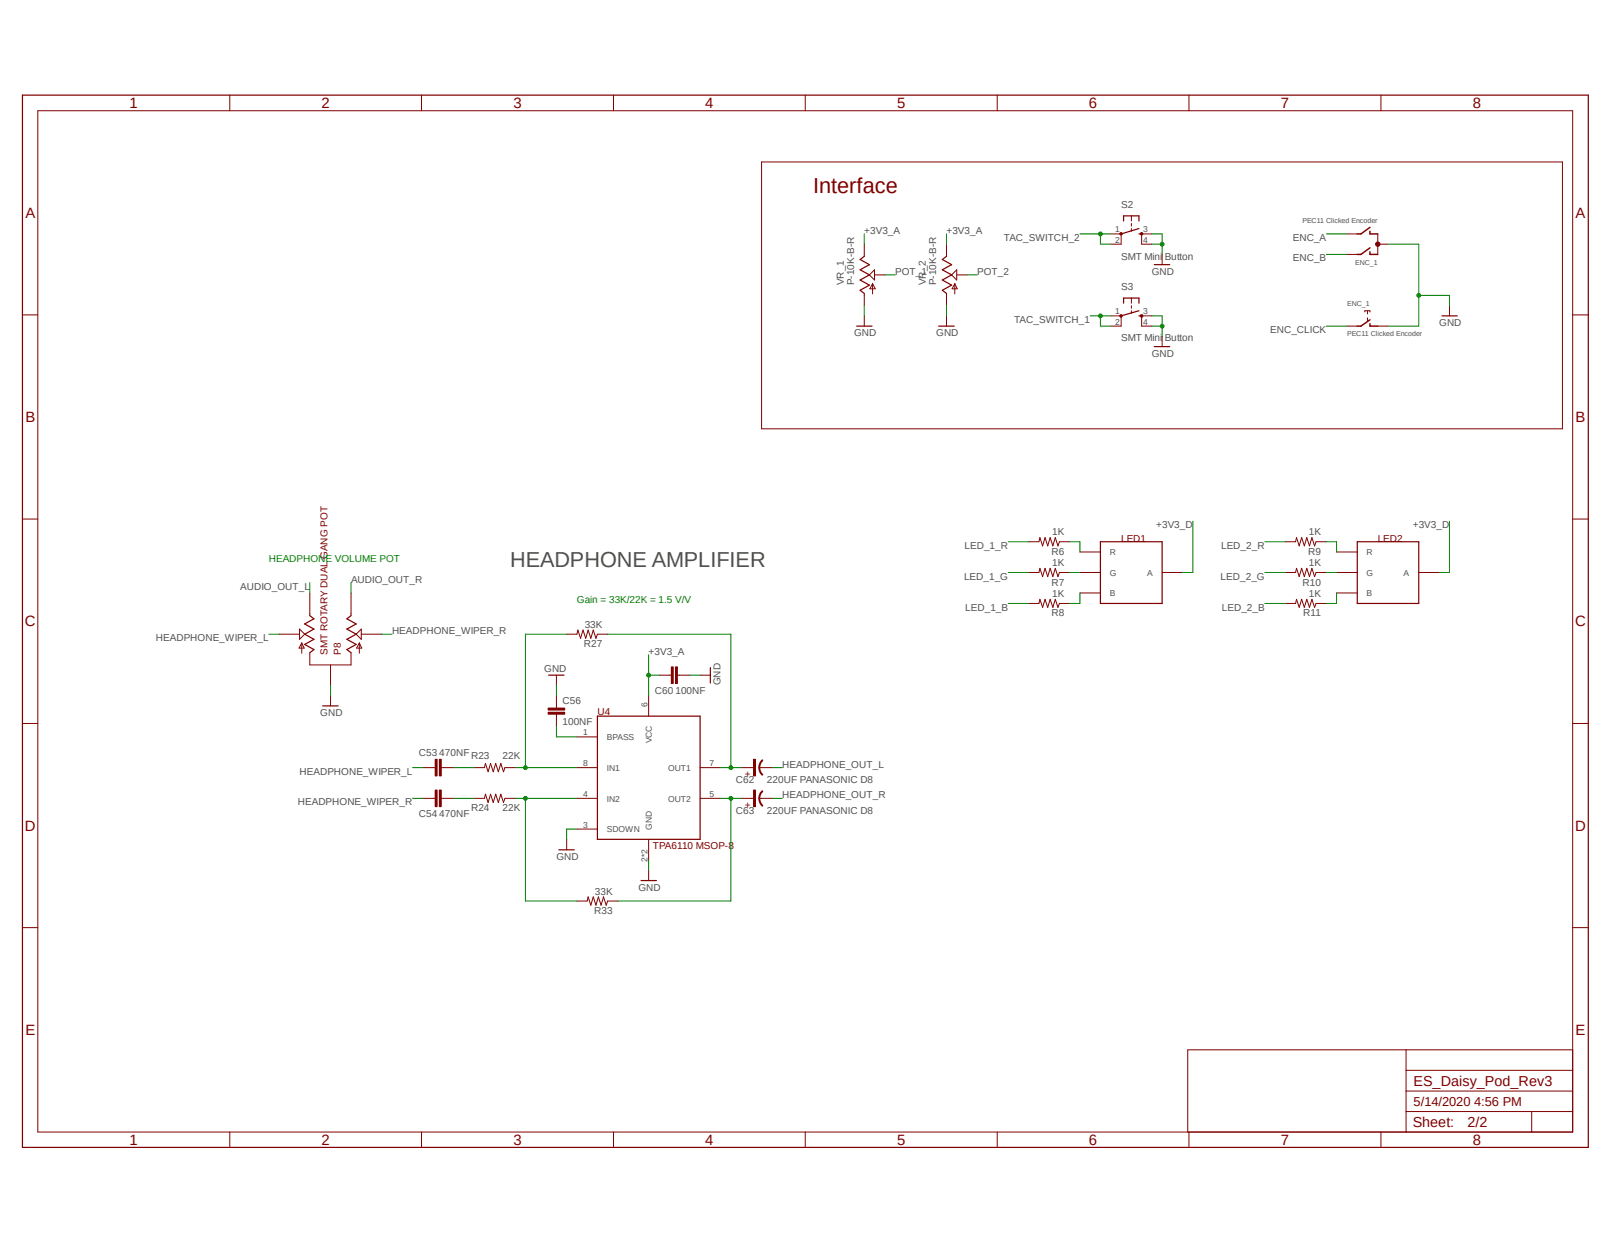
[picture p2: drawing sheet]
<svg xmlns="http://www.w3.org/2000/svg" width="279mm" height="216mm" viewBox="0 0 279 216" stroke-linecap="round" stroke-linejoin="round" font-family="sans-serif">
<path d="M3.5 16.3l272.4 183.3M275.9 16.3l-272.4 183.3" fill="none" stroke="#fff" stroke-width=".17"/>
<g fill="none" stroke="#800000" stroke-width=".17">
<path d="M6.6 19.2h266.3v177.3h-266.3zM39.9 16.5v2.7M73.2 16.5v2.7M106.5 16.5v2.7M139.7 16.5v2.7M173.1 16.5v2.7M206.3 16.5v2.7M239.6 16.5v2.7M132.2 28.1h138.9v46.3h-138.9zM3.9 54.7h2.7M150 42.4v2.1M150 50.9v2.1"/>
<path d="M151.4 49.2v1.8M151.4 49.2l.5 .9h-.9zM151.8 46.8v1.8l-.9-.9zM151.8 47.7h1.7M272.9 54.7h2.7M3.9 90.1h2.7M272.9 90.1h2.7M3.9 125.6h2.7M272.9 125.6h2.7M3.9 161h2.7M272.9 161h2.7M39.9 196.5v2.6"/>
<path d="M73.2 196.5v2.6M106.5 196.5v2.6M139.7 196.5v2.6M173.1 196.5v2.6M206.3 196.5v2.6M239.6 196.5v2.6M244 192.9h28.9M244 182.2v14.3M244 189.4h28.9M244 185.8h28.9M265.8 192.9v3.6M272.9 182.2h-66.8v14.3"/>
</g>
<path d="M3.9 16.5h271.7v182.6h-271.7zM150 44.5l-.7 .5 1.6 .9-1.6 .9 1.6 .9-1.6 .9 1.6 .9-1.6 .9 .7 .5" fill="none" stroke="#800000" stroke-width=".21"/>
<path d="M194.4 40.4h.3v.3h-.3z" fill-rule="evenodd" fill="#800000"/>
<path d="M194.4 40.4h.3v.3h-.3z" fill="none" stroke="#800000" stroke-width=".17"/>
<circle cx="198.1" cy="40.6" r=".24" fill="#800000"/>
<g fill="none" stroke="#800000" stroke-width=".17">
<path d="M196.3 37.5v.9M196.3 38.8v.4M196.3 39.7v.4M192.7 40.6h1.9v1.8h-1.9M199.9 40.6h-1.8v1.8h1.8"/>
<circle cx="198.1" cy="40.6" r=".24"/>
</g>
<path d="M195 38.4v-.9h2.7v.9M197.7 39.7l-3.1 .9M197.7 40.6h.4" fill="none" stroke="#800000" stroke-width=".21"/>
<path d="M194.4 54.7h.3l.1 .1-.2 .3-.3-.3z" fill-rule="evenodd" fill="#800000"/>
<path d="M194.4 54.7h.3l.1 .1-.2 .3-.3-.3z" fill="none" stroke="#800000" stroke-width=".17"/>
<circle cx="198.1" cy="54.8" r=".24" fill="#800000"/>
<g fill="none" stroke="#800000" stroke-width=".17">
<path d="M192.7 54.8h1.9v1.8h-1.9M196.3 51.7v.9M196.3 53v.5M196.3 53.9v.5M199.9 54.8h-1.8v1.8h1.8M201.7 44.2v1.7M201.7 58.4v1.8M239.1 40.6v3.6"/>
<circle cx="198.1" cy="54.8" r=".24"/>
</g>
<path d="M195 52.6v-.9h2.7v.9M197.7 54.8h.4M197.7 53.9l-3.1 .9M200.3 45.9h2.7M200.3 60.2h2.7" fill="none" stroke="#800000" stroke-width=".21"/>
<path d="M237.7 39.5l-1.5 1.1h-.7M237.7 43l-1.5 1.2h-.7M237.7 43.7v.5h1.4M237.7 40.1v.5h1.4" fill="none" stroke="#800000" stroke-width=".25"/>
<circle cx="239.1" cy="42.4" r=".38" fill="#800000"/>
<g fill="none" stroke="#800000" stroke-width=".17">
<path d="M150 54.8v1.8M164.3 42.4v2.1M164.3 50.9v2.1M164.3 54.8v1.8M165.1 47.7l.9-.9v1.8zM165.7 49.2v1.8M165.7 49.2l.4 .9h-.9zM166 47.7h1.8M233.8 44.2h1.7M233.8 40.6h1.7M233.8 56.6h1.7M236.9 54.1v-.2h.8v.2"/>
<path d="M237.3 53.9v.6M237.3 55.2v.5M239.1 42.4h1.8M239.1 56.6h1.8M251.5 53v1.8M178.5 99.4h1.8l.2-.8 .4 1.5 .5-1.5 .4 1.5 .4-1.5 .5 1.5 .4-1.5 .5 1.5 .3-.7h1.7M178.5 94h1.8l.2-.7 .4 1.4 .5-1.4 .4 1.4 .4-1.4 .5 1.4 .4-1.4 .5 1.4 .3-.7h1.7M187.4 95.8h3.6M187.4 99.4h3.6M201.7 99.4h3.5M223.1 99.4h1.7l.2-.8 .5 1.5 .4-1.5 .5 1.5 .4-1.5 .4 1.5 .5-1.5 .4 1.5 .3-.7h1.8M223.1 94h1.7l.2-.7 .5 1.4 .4-1.4 .5 1.4 .4-1.4 .4 1.4 .5-1.4 .4 1.4 .3-.7h1.8"/>
<path d="M231.9 95.8h3.6M231.9 99.4h3.6M246.2 99.4h3.6M48.4 110.1h3.6M52 109.2l.9 .9-.9 .9zM52.4 111.6v1.8M52.4 111.6l.4 .9h-.9zM53.8 102.9v3.9M53.8 113.3v2.1h7.1v-2.1M57.4 115.4v3.6M60.9 102.9v3.9M61.8 110.1l.9-.9v1.8z"/>
<path d="M62.4 111.6l.4 .9h-.9zM62.4 111.6v1.8M62.7 110.1h3.6M96.6 117.2v1.8M98.3 110.1h1.8l.2-.8 .5 1.5 .4-1.5 .4 1.5 .5-1.5 .4 1.5 .5-1.5 .4 1.5 .3-.7h1.8M114.4 117.2h2.1M116.5 115.7h.3v2.9h-.3zM117.2 115.7h.4v2.9h-.4zM117.6 117.2h2.1M121.5 117.2h1.8M178.5 104.7h1.8l.2-.7 .4 1.4 .5-1.4 .4 1.4 .4-1.4 .5 1.4 .4-1.4 .5 1.4 .3-.7h1.7M187.4 102.9h3.6"/>
<path d="M223.1 104.7h1.7l.2-.7 .5 1.4 .4-1.4 .5 1.4 .4-1.4 .4 1.4 .5-1.4 .4 1.4 .3-.7h1.8M231.9 102.9h3.6M57.4 120.7v1.8M73.4 138.6h2.1M73.4 133.2h2.1M75.5 131.8h.4v2.9h-.4zM75.5 137.1h.4v2.9h-.4zM76.2 131.8h.4v2.9h-.4zM76.2 137.1h.4v2.9h-.4zM76.6 138.6h2.1M76.6 133.2h2.1M82.3 138.6h1.8l.1-.8 .5 1.5 .4-1.5 .5 1.5 .4-1.5 .5 1.5 .4-1.5 .5 1.5 .2-.7h1.8"/>
<path d="M82.3 133.2h1.8l.1-.7 .5 1.4 .4-1.4 .5 1.4 .4-1.4 .5 1.4 .4-1.4 .5 1.4 .2-.7h1.8M95.1 123.6h2.9v.4h-2.9zM95.1 122.9h2.9v.3h-2.9zM96.6 120.7v2.2M96.6 124v2.1M100.1 127.9h3.6M100.1 138.6h3.6M100.1 133.2h3.6M112.6 120.7v3.6M121.5 138.6h3.6M121.5 133.2h3.6M128.6 138.6h2.2"/>
<path d="M128.6 133.2h2.2M130.8 137.1h.3v2.9h-.3zM130.8 131.8h.3v2.9h-.3zM131.8 138.6h2.2M131.8 133.2h2.2M98.3 145.7v1.8M100.1 143.9h3.6M100.1 156.4h1.8l.2-.7 .4 1.4 .5-1.4 .4 1.4 .4-1.4 .5 1.4 .4-1.4 .5 1.4 .3-.7h1.7M112.6 145.7v3.6M112.6 151v1.8"/>
<circle cx="239.1" cy="42.4" r=".38"/>
</g>
<path d="M237.7 55.5l-1.5 1.1h-.7M237.7 56.2v.4h1.4" fill="none" stroke="#800000" stroke-width=".25"/>
<g fill="none" stroke="#800000" stroke-width=".21">
<path d="M148.7 56.6h2.6M162.9 56.6h2.7M164.3 44.5l-.8 .5 1.6 .9-1.6 .9 1.6 .9-1.6 .9 1.6 .9-1.6 .9 .8 .5M250.2 54.8h2.7M191 94h10.7v10.7h-10.7zM235.5 94h10.7v10.7h-10.7zM53.8 106.8l.7 .6-1.6 .9 1.6 .9-1.6 .9 1.6 .9-1.6 .8 1.6 .9-.7 .6M60.9 106.8l-.7 .6 1.6 .9-1.6 .9 1.6 .9-1.6 .9 1.6 .8-1.6 .9 .7 .6M95.2 117.2h2.7M123.3 115.9v2.6M56 122.5h2.7M103.7 124.3h17.8v21.4h-17.8z"/>
<path d="M97 147.5h2.7M111.3 152.8h2.6"/>
</g>
<path d="M116.7 115.7v2.9M117.4 115.7v2.9M75.7 131.8v2.9M75.7 137.1v2.9M76.4 131.8v2.9M76.4 137.1v2.9M95.1 123.8h2.9M95.1 123.1h2.9M130.9 131.8v2.9M130.9 137.1v2.9M132.3 137.3a1.69 1.69 0 0 0 0 2.5M132.3 132a1.69 1.69 0 0 0 0 2.5" fill="none" stroke="#800000" stroke-width=".34"/>
<path d="M199.9 40.6h1.8v3.6M199.9 42.4h1.8" fill="none" stroke="#008000" stroke-width=".17"/>
<circle cx="201.7" cy="42.4" r=".33" fill="#008000"/>
<g fill="none" stroke="#008000" stroke-width=".17">
<path d="M199.9 54.8h1.8v3.6M199.9 56.6h1.8"/>
<circle cx="201.7" cy="42.4" r=".33"/>
</g>
<circle cx="201.7" cy="56.6" r=".33" fill="#008000"/>
<g fill="none" stroke="#008000" stroke-width=".17">
<path d="M240.9 42.4h5.3v14.2h-5.3M246.2 51.3h5.3v1.7"/>
<circle cx="201.7" cy="56.6" r=".33"/>
</g>
<circle cx="246.2" cy="51.3" r=".33" fill="#008000"/>
<g fill="none" stroke="#008000" stroke-width=".17">
<path d="M150 40.6v1.8M150 53v1.8M164.3 40.6v1.8M164.3 53v1.8M57.4 119v1.7M96.6 119v1.7M112.6 117.2h1.8M112.6 113.6v7.1M119.7 117.2h1.8M100.1 143.9h-1.8v1.8M112.6 149.3v1.7"/>
<circle cx="246.2" cy="51.3" r=".33"/>
</g>
<circle cx="112.6" cy="117.2" r=".33" fill="#008000"/>
<g fill="none" stroke="#008000" stroke-width=".17">
<path d="M153.5 47.7h1.9M187.4 40.6h5.3M191 40.6v1.8h1.7"/>
<circle cx="112.6" cy="117.2" r=".33"/>
</g>
<circle cx="191" cy="40.6" r=".33" fill="#008000"/>
<g fill="none" stroke="#008000" stroke-width=".17">
<path d="M189.2 54.8h3.5M191 54.8v1.8h1.7"/>
<circle cx="191" cy="40.6" r=".33"/>
</g>
<circle cx="191" cy="54.8" r=".33" fill="#008000"/>
<g fill="none" stroke="#008000" stroke-width=".17">
<path d="M230.2 40.6h3.6M230.2 44.2h3.6M230.2 56.6h3.6M60.9 101.1v1.8M91.2 110.1v23.1M78.7 133.2h3.6M78.7 138.6h3.6M89.4 133.2h10.7"/>
<circle cx="191" cy="54.8" r=".33"/>
</g>
<circle cx="91.2" cy="133.2" r=".33" fill="#008000"/>
<g fill="none" stroke="#008000" stroke-width=".17">
<path d="M91.2 110.1h7.1M89.4 138.6h10.7M91.2 138.6v17.8h8.9"/>
<circle cx="91.2" cy="133.2" r=".33"/>
</g>
<circle cx="91.2" cy="138.6" r=".33" fill="#008000"/>
<g fill="none" stroke="#008000" stroke-width=".17">
<path d="M105.5 110.1h21.3v23.1M96.6 126.1v1.8h3.5M125.1 133.2h3.5"/>
<circle cx="91.2" cy="138.6" r=".33"/>
</g>
<circle cx="126.8" cy="133.2" r=".33" fill="#008000"/>
<g fill="none" stroke="#008000" stroke-width=".17">
<path d="M125.1 138.6h3.5M126.8 138.6v17.8h-19.6"/>
<circle cx="126.8" cy="133.2" r=".33"/>
</g>
<circle cx="126.8" cy="138.6" r=".33" fill="#008000"/>
<g fill="none" stroke="#008000" stroke-width=".17">
<path d="M167.8 47.7h1.8M175 94h3.5M175 99.4h3.5M185.6 94h1.8v1.8M185.6 99.4h1.8M207 90.5v8.9h-1.8M219.5 94h3.6M219.5 99.4h3.6M230.2 94h1.7v1.8M230.2 99.4h1.7M251.5 90.5v8.9h-1.7M46.7 110.1h1.7"/>
<path d="M53.8 101.1v1.8M66.3 110.1h1.7M175 104.7h3.5M187.4 102.9v1.8h-1.8M219.5 104.7h3.6M231.9 102.9v1.8h-1.7M71.6 133.2h1.8M71.6 138.6h1.8M134 133.2h1.8M134 138.6h1.8"/>
<circle cx="126.8" cy="138.6" r=".33"/>
</g>
<text font-size="3.8" fill="#800000" x="141.1" y="33.4">Interface</text>
<text font-size="3.8" fill="#505050" x="88.5" y="98.5">HEADPHONE AMPLIFIER</text>
<g font-size="2.6" fill="#800000">
<text x="22.5" y="18.8">1</text>
<text x="55.8" y="18.8">2</text>
<text x="89.1" y="18.8">3</text>
<text x="122.4" y="18.8">4</text>
<text x="155.7" y="18.8">5</text>
<text x="189" y="18.8">6</text>
<text x="222.3" y="18.8">7</text>
<text x="255.6" y="18.8">8</text>
<text x="4.4" y="37.8">A</text>
<text x="273.4" y="37.8">A</text>
<text x="4.4" y="73.3">B</text>
<text x="273.4" y="73.3">B</text>
<text x="4.3" y="108.7">C</text>
<text x="273.3" y="108.7">C</text>
<text x="4.3" y="144.2">D</text>
<text x="273.3" y="144.2">D</text>
<text x="4.4" y="179.6">E</text>
<text x="273.4" y="179.6">E</text>
<text x="22.5" y="198.7">1</text>
<text x="55.8" y="198.7">2</text>
<text x="89.1" y="198.7">3</text>
<text x="122.4" y="198.7">4</text>
<text x="155.7" y="198.7">5</text>
<text x="189" y="198.7">6</text>
<text x="222.3" y="198.7">7</text>
<text x="255.6" y="198.7">8</text>
</g>
<g font-size="2.5" fill="#800000">
<text x="245.3" y="188.5">ES_Daisy_Pod_Rev3</text>
<text x="245.2" y="195.7">Sheet:</text>
<text x="254.7" y="195.6">2/2</text>
</g>
<text font-size="2.2" fill="#800000" x="245.3" y="192">5/14/2020 4:56 PM</text>
<g font-size="1.7" fill="#505050">
<text x="150" y="40.6">+3V3_A</text>
<text x="164.2" y="40.6">+3V3_A</text>
<text x="174.2" y="41.8">TAC_SWITCH_2</text>
<text x="194.6" y="36.1">S2</text>
<text x="224.4" y="41.8">ENC_A</text>
<text x="155.4" y="47.7">POT_1</text>
<text x="169.6" y="47.7">POT_2</text>
<text x="194.6" y="45">SMT Mini Button</text>
<text x="199.9" y="47.7">GND</text>
<text x="224.4" y="45.4">ENC_B</text>
<text x="146.4" y="49.5" transform="rotate(-90 146.4 49.5)">VR_1</text>
<text x="148.2" y="49.5" transform="rotate(-90 148.2 49.5)">P-10K-B-R</text>
<text x="160.7" y="49.5" transform="rotate(-90 160.7 49.5)">VR_2</text>
<text x="162.5" y="49.5" transform="rotate(-90 162.5 49.5)">P-10K-B-R</text>
<text x="194.6" y="50.4">S3</text>
<text x="148.2" y="58.4">GND</text>
<text x="162.5" y="58.4">GND</text>
<text x="176" y="56">TAC_SWITCH_1</text>
<text x="194.6" y="59.3">SMT Mini Button</text>
<text x="220.4" y="57.8">ENC_CLICK</text>
<text x="249.8" y="56.6">GND</text>
<text x="199.9" y="62">GND</text>
<text x="167.4" y="95.2">LED_1_R</text>
<text x="182.6" y="92.9">1K</text>
<text x="200.7" y="91.7">+3V3_D</text>
<text x="211.9" y="95.2">LED_2_R</text>
<text x="227.2" y="92.9">1K</text>
<text x="245.2" y="91.7">+3V3_D</text>
<text x="60.9" y="101.1">AUDIO_OUT_R</text>
<text x="167.3" y="100.6">LED_1_G</text>
<text x="182.5" y="96.3">R6</text>
<text x="182.5" y="101.6">R7</text>
<text x="182.6" y="98.3">1K</text>
<text x="211.8" y="100.6">LED_2_G</text>
<text x="226.1" y="101.6">R10</text>
<text x="227" y="96.3">R9</text>
<text x="227.2" y="98.3">1K</text>
<text x="41.7" y="102.4">AUDIO_OUT_L</text>
<text x="167.5" y="106">LED_1_B</text>
<text x="182.5" y="107">R8</text>
<text x="182.6" y="103.6">1K</text>
<text x="212" y="106">LED_2_B</text>
<text x="226.2" y="107">R11</text>
<text x="227.2" y="103.6">1K</text>
<text x="27.1" y="111.3">HEADPHONE_WIPER_L</text>
<text x="68" y="110.1">HEADPHONE_WIPER_R</text>
<text x="101.3" y="112.4">R27</text>
<text x="101.5" y="109">33K</text>
<text x="112.6" y="113.6">+3V3_A</text>
<text x="94.4" y="116.6">GND</text>
<text x="125" y="119" transform="rotate(-90 125 119)">GND</text>
<text x="55.6" y="124.3">GND</text>
<text x="97.6" y="125.8">100NF</text>
<text x="97.6" y="122.3">C56</text>
<text x="113.7" y="120.5">C60</text>
<text x="117.2" y="120.5">100NF</text>
<text x="72.7" y="131.2">C53</text>
<text x="76.2" y="131.2">470NF</text>
<text x="81.7" y="131.8">R23</text>
<text x="87.2" y="131.8">22K</text>
<text x="52" y="134.4">HEADPHONE_WIPER_L</text>
<text x="127.7" y="135.9">C62</text>
<text x="133.1" y="135.9">220UF PANASONIC D8</text>
<text x="135.8" y="133.2">HEADPHONE_OUT_L</text>
<text x="51.7" y="139.8">HEADPHONE_WIPER_R</text>
<text x="72.7" y="141.9">C54</text>
<text x="76.2" y="141.9">470NF</text>
<text x="81.7" y="140.7">R24</text>
<text x="87.2" y="140.7">22K</text>
<text x="127.7" y="141.2">C63</text>
<text x="133.1" y="141.2">220UF PANASONIC D8</text>
<text x="135.8" y="138.6">HEADPHONE_OUT_R</text>
<text x="96.6" y="149.3">GND</text>
<text x="103.2" y="155.3">33K</text>
<text x="110.8" y="154.6">GND</text>
<text x="103.1" y="158.7">R33</text>
</g>
<g font-size="1.7" fill="#800000">
<text x="194.6" y="94">LED1</text>
<text x="239.1" y="94">LED2</text>
<text x="56.8" y="113.6" transform="rotate(-90 56.8 113.6)">SMT ROTARY DUAL GANG POT</text>
<text x="59.1" y="113.6" transform="rotate(-90 59.1 113.6)">P8</text>
<text x="103.7" y="124.1">U4</text>
<text x="130.4" y="134.8" transform="rotate(-90 130.4 134.8)">+</text>
<text x="130.4" y="140.2" transform="rotate(-90 130.4 140.2)">+</text>
<text x="113.3" y="147.3">TPA6110 MSOP-8</text>
</g>
<g font-size="1.7" fill="#008000">
<text x="46.6" y="97.6">HEADPHONE VOLUME POT</text>
<text x="100.1" y="104.7">Gain = 33K/22K = 1.5 V/V</text>
</g>
<g font-size="1.5" fill="#505050">
<text x="193.5" y="40.3">1</text>
<text x="198.4" y="40.3">3</text>
<text x="193.5" y="42.1">2</text>
<text x="198.4" y="42.1">4</text>
<text x="193.5" y="54.6">1</text>
<text x="193.5" y="56.3">2</text>
<text x="198.4" y="54.6">3</text>
<text x="198.4" y="56.3">4</text>
<text x="192.6" y="96.4">R</text>
<text x="192.6" y="99.9">G</text>
<text x="199.1" y="99.9">A</text>
<text x="237.2" y="96.4">R</text>
<text x="237.2" y="99.9">G</text>
<text x="243.6" y="99.9">A</text>
<text x="192.6" y="103.5">B</text>
<text x="237.2" y="103.5">B</text>
<text x="112.4" y="122.7" transform="rotate(-90 112.4 122.7)">6</text>
<text x="101.2" y="127.6">1</text>
<text x="105.3" y="128.4">BPASS</text>
<text x="113.1" y="129" transform="rotate(-90 113.1 129)">VCC</text>
<text x="101.2" y="133">8</text>
<text x="105.3" y="133.8">IN1</text>
<text x="116" y="133.7">OUT1</text>
<text x="123.1" y="133">7</text>
<text x="101.2" y="143.7">3</text>
<text x="101.2" y="138.3">4</text>
<text x="105.3" y="139.1">IN2</text>
<text x="116" y="139.1">OUT2</text>
<text x="123.1" y="138.3">5</text>
<text x="105.3" y="144.4">SDOWN</text>
<text x="112.4" y="149.5" transform="rotate(-90 112.4 149.5)">2*2</text>
<text x="113.1" y="144.1" transform="rotate(-90 113.1 144.1)">GND</text>
</g>
<g font-size="1.2" fill="#505050">
<text x="226" y="38.8">PEC11 Clicked Encoder</text>
<text x="235.2" y="45.9">ENC_1</text>
<text x="233.8" y="53">ENC_1</text>
<text x="233.8" y="58.4">PEC11 Clicked Encoder</text>
</g>
</svg>
